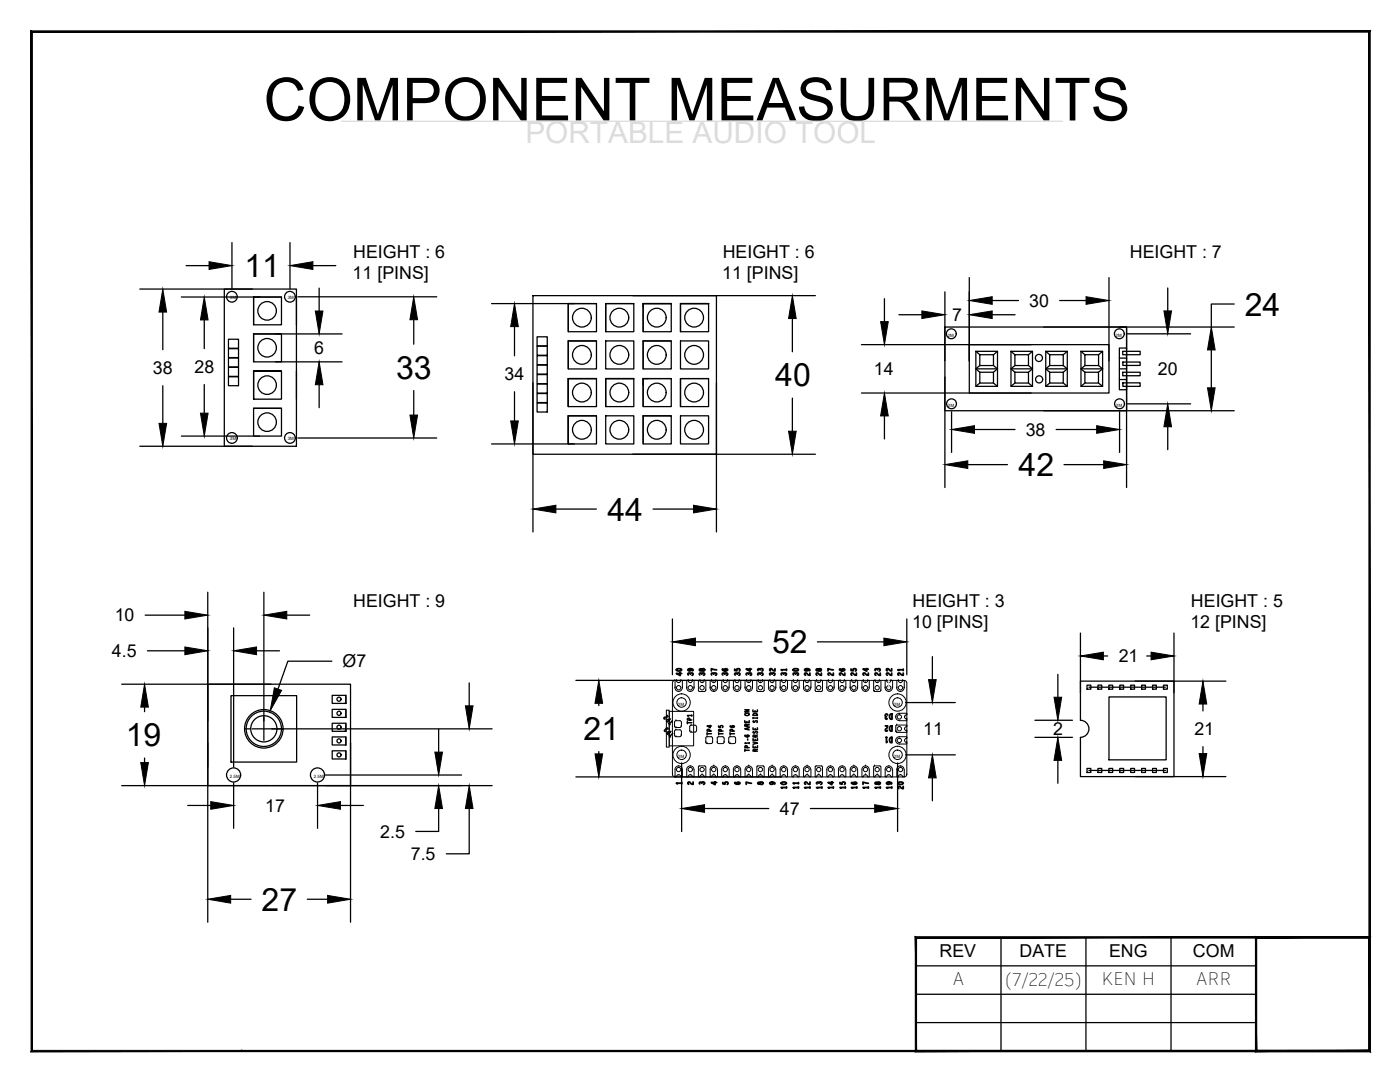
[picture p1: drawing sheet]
<svg xmlns="http://www.w3.org/2000/svg" width="279mm" height="216mm" viewBox="0 0 279 216" stroke-linecap="round" stroke-linejoin="round" font-family="sans-serif">
<!-- layer: 0 -->
<g fill="none" stroke="#000" stroke-width=".25">
<path d="M27.9 57.7h22.5M36.2 59.3h15.6M37.1 53h4.6M44.8 57.7h14.4v31.3h-14.4zM46.3 48.4v9.2M50.6 59.3h5.6v5.5h-5.6zM56.2 59.3h-5.6v5.5M57.9 48.4v9.2M59.2 59.3v5.5M59.5 59.2h27.7M62.4 53h4.6M63.7 57.5v4.6"/>
<path d="M106.4 59h36.6v31.6h-36.6zM126.3 59h36.4M176.5 59.6v4.6M188.6 58.2v13.8M193.4 55.4v16.6M198 60h5.3M211.5 60h5.2M221.3 55.4v16.6M233 57.5v4.5M32.5 62.3v7.5M32.5 77v7.5M40.8 63.8v5.8"/>
<path d="M40.8 76.7v5.7M45.6 67.7h2v1.8h-2zM45.6 69.6h2v1.8h-2zM45.6 71.4h2v1.8h-2zM45.6 73.3h2v1.8h-2zM45.6 75.2h2v1.8h-2zM50.6 66.6h5.6v5.6h-5.6zM50.6 74.1v5.6h5.6v-5.6h-5.6h5.6h-5.6v5.6M50.6 66.6v5.6M50.6 66.6h17.7M55 72.2h13.3M59.2 74.1v5.6"/>
<path d="M63.7 76.8v4.5M82.6 63.8v4.9M82.6 77.9v4.9M98.1 60.6h16.5M102.7 65.2v5.8M102.7 78.2v5.8M106.4 76.4v29.8M107.2 67.2h2v1.8h-2zM107.2 69.1h2v1.8h-2zM107.2 71h2v1.8h-2zM107.2 72.9h2v1.8h-2zM107.2 74.7h2v1.9h-2z"/>
<path d="M107.2 76.6h2v1.8h-2zM107.2 78.5h2v1.8h-2zM113.4 60.6h5.6v5.6h-5.6zM113.4 68h5.6v5.6h-5.6zM113.4 75.5v5.6v-5.6h5.6zM113.4 75.5h5.6v5.6h-5.6zM113.4 68v5.6M113.4 68h5.6M119 60.6h-5.6v5.6M120.9 68h5.6v5.6h-5.6zM120.9 60.6h5.6v5.6h-5.6zM120.9 75.5h5.6v5.6h-5.6z"/>
<path d="M120.9 60.6h5.6M120.9 60.6v5.6M120.9 75.5v5.6M120.9 75.5h5.6M128.4 60.6h5.6h-5.6v5.6M128.4 60.6h5.6v5.6h-5.6zM128.4 68h5.6v5.6h-5.6zM128.4 75.5h5.6v5.6h-5.6zM128.4 68h5.6M128.4 60.6v.7M128.4 68v5.6M128.4 75.5v1.4"/>
<path d="M128.4 75.5h1M134 75.5h-5.6v5.6M135.8 68h5.6v5.6h-5.6zM135.8 60.6h5.6v5.6h-5.6zM135.8 75.5h5.6v5.6h-5.6zM135.8 60.6h5.7M135.8 60.6v5.6M135.8 75.5v5.6M135.8 75.5h5.6M143 76.4v29.8M158.1 63.6v6.6M158.1 79.4v6.6"/>
<path d="M171.9 68.8h33.9M171.9 78.4h33.9M179.4 62.8h4.6M188.6 65.3h36.2v16.7h-36.2zM188.6 75.2v22.1M193.4 68.8h27.9v9.6h-27.9zM194.8 70.1h4.3v7h-4.3zM194.8 73.6h4.3M194.8 70.1l.7 .7M195.5 70.8h2.8v2.1h-2.8zM195.5 74.3h2.8v2.1h-2.8zM195.5 72.9l-.7 .7 .7 .7"/>
<path d="M195.5 76.4l-.7 .7M198 62.8h4.6M198.3 72.9l.8 .7M198.3 76.4l.8 .7M199.1 70.1l-.8 .7M199.1 73.6l-.8 .7M201.8 70.1h4.3v7h-4.3zM201.8 73.6h4.3M201.8 70.1l.7 .7M202.5 70.8h2.8v2.1h-2.8zM202.5 74.3h2.8v2.1h-2.8zM202.5 72.9l-.7 .7 .7 .7"/>
<path d="M202.5 76.4l-.7 .7M205.3 72.9l.8 .7M205.3 76.4l.8 .7M206.1 70.1l-.8 .7M206.1 73.6l-.8 .7M208.3 65.3h38M208.7 70.1h4.3v7h-4.3zM208.7 73.6h4.3M208.7 70.1l.8 .7M209.5 70.8h2.7v2.1h-2.7zM209.5 74.3h2.7v2.1h-2.7zM209.5 72.9l-.8 .7 .8 .7"/>
<path d="M209.5 76.4l-.8 .7M212.2 72.9l.8 .7M212.2 76.4l.8 .7M213 70.1l-.8 .7M213 73.6l-.8 .7M215.7 70.1h4.3v7h-4.3zM215.7 73.6h4.3M215.7 70.1l.8 .7M216.5 70.8h2.7v2.1h-2.7zM216.5 74.3h2.7v2.1h-2.7zM216.5 72.9l-.8 .7 .8 .7M216.5 76.4l-.8 .7"/>
<path d="M219.2 76.4l.8 .7M219.2 72.9l.8 .7M220 70.1l-.8 .7M220 73.6l-.8 .7M223.4 65.3h1.4v12.5h-1.4v-8.4h1.4M223.4 73.6h1.4M223.4 71.5h1.4M223.4 75.7h1.4M224.1 70.1h3.4v.7h-3.4zM224.1 74.3h3.4v.7h-3.4zM224.1 72.2h3.4v.7h-3.4zM224.1 76.4h3.4v.7h-3.4z"/>
<path d="M224.8 75.2v22.1M225 66.6h12.6M241.7 69.8v7.6M246.3 60.7h-4.6v4.6M27.9 89h22.5M36.2 87h15.6M50.6 81.5h5.6v5.5h-5.6zM50.6 81.5h5.6M59.5 87.4h27.7M98.1 88.6h16.5M107.2 80.4h2v1.8h-2zM113.4 83h5.6v5.6h-5.6z"/>
<path d="M113.4 83v5.6M113.4 83h5.6M120.9 83h5.6v5.6h-5.6zM126.3 90.6h36.4M128.4 83h5.6v5.6h-5.6zM128.4 83v5.6M128.4 83h5.6M135.8 83h5.6v5.6h-5.6zM176.5 83v4.6M189.9 82.2v8.1M193.1 92.7h8M194.5 85.7h8.1"/>
<path d="M208.3 82h38M210.8 85.7h8.1M212.3 92.7h8M223.4 82.2v8.1M225 80.6h12.6M233 85.2v4.5M41.5 118.2v65.8M52.7 118.2v29.5M110.9 101.6h8.1M130.3 101.6h8.1M24.3 136.5h29.8M29 122.7h7.9"/>
<path d="M29.4 129.9h7.5M41.5 136.5h28.5v20.3h-28.5zM46.1 138.8h13.1v13.3h-13.1zM46.6 125.3v27.8M51.2 129.9h4.6M57.2 122.7h4.6M66.2 131.9h-8.8l-1.9 5.6M66.3 138.7h2.7v1.7h-2.7zM69 138.7v1.7M93.6 136.3v4.5M114.9 135.8h41.1M134.2 123.5v11.1"/>
<path d="M138.8 128.1h13.2M163.1 128.1h13.3M181 123.5v11.1M186.1 131v4.6M211.1 134.6v4.5M215.6 135.9h18.7v19.1h-18.7v-7.9a1.7 1.7 0 0 0 1.7-1.7 1.7 1.7 0 0 0-1.7-1.7zM215.6 126.3v11.9M216.9 136.7h.8v.8h-.8zM217.3 137.1h15.3M219.1 136.7h.8v.8h-.8zM220.2 130.9h.9M221.3 136.7h.8v.8h-.8z"/>
<path d="M221.3 139.1h11.4v12.5h-11.4zM223.5 136.7h.7v.8h-.7zM225.7 136.7h.7v.8h-.7zM226.5 135.9h18.1M227.8 136.7h.8v.8h-.8zM228.9 130.9h.8M230 136.7h.8v.8h-.8zM232.2 136.7h.8v.8h-.8zM234.3 126.3v11.9M24.3 156.8h29.8M28.9 141.1v.9M28.9 151.3v.9"/>
<path d="M46.6 156.2v9.1M48.8 145.4h1.2M50.4 145.4h47.8M54.3 156.8h43.9M63.4 156.2v9.1M65 154.6h27.1M66.3 149.8h2.7v1.6h-2.7zM66.3 147h2.7v1.7h-2.7zM66.3 144.3h2.7v1.6h-2.7zM66.3 141.5h2.7v1.7h-2.7zM68.7 145.9h.3M68.7 140.4h.3"/>
<path d="M68.9 143.2h.1M69 141.5v1.7M69 144.3v1.6M69 147v1.7M69 149.8v1.6M70 148.2v35.8M87.5 145.5v4.6M114.9 155h41.1M119.5 140.3v.5M119.5 150v.4M136 152.2v13.7M179.1 152.2v13.7"/>
<path d="M180.7 140.2h9.9M180.7 150.6h9.9M186.1 155.2v4.6M206.5 143.7h7.5M206.5 147.1h7.5M211.1 151.7v4.6M216.9 153.3h.8v.8h-.8zM217.3 153.7h15.3M219.1 153.3h.8v.8h-.8zM221.3 153.3h.8v.8h-.8zM223.5 153.3h.7v.8h-.7zM225.7 153.3h.7v.8h-.7z"/>
<path d="M226.5 155h18.1M227.8 153.3h.8v.8h-.8zM230 153.3h.8v.8h-.8zM232.2 153.3h.8v.8h-.8zM240.1 140.5v1.4M240.1 149v1.4M37.5 160.7h4.6M46 179.4h4.1M61.3 179.4h4.1M67.9 160.7h4.6M87.5 161.3v4.6h-4.5M93.6 161.3v9.1h-4.5"/>
<path d="M140.6 161.3h12.8M161.7 161.3h12.9M182.8 192.7h67.9M199.8 187v22.7M216.7 187h-33.9v11.4M233.7 187v22.7M250.7 187h22.6v22.7h-22.6zM250.7 187h-34v22.7M273.3 187v22.7h-90.5v-11.3h67.9M48.3 209.7h.1M182.8 204h67.9"/>
<circle cx="46.3" cy="59.2" r="1.07"/>
<circle cx="57.9" cy="59.2" r="1.07"/>
<circle cx="53.3" cy="76.8" r="1.85"/>
<circle cx="53.3" cy="62" r="1.85"/>
<circle cx="53.3" cy="69.4" r="1.85"/>
<circle cx="116.1" cy="63.4" r="1.87"/>
<circle cx="116.1" cy="70.8" r="1.87"/>
<circle cx="116.1" cy="78.3" r="1.87"/>
<circle cx="123.6" cy="78.3" r="1.87"/>
<circle cx="123.6" cy="70.8" r="1.87"/>
<circle cx="123.6" cy="63.4" r="1.87"/>
<circle cx="131.1" cy="70.8" r="1.87"/>
<circle cx="131.1" cy="78.3" r="1.87"/>
<circle cx="131.1" cy="63.4" r="1.87"/>
<circle cx="138.5" cy="78.3" r="1.87"/>
<circle cx="138.5" cy="70.8" r="1.87"/>
<circle cx="138.5" cy="63.4" r="1.87"/>
<circle cx="189.9" cy="66.6" r=".98"/>
<circle cx="207.3" cy="71.4" r=".71"/>
<circle cx="207.4" cy="75.7" r=".71"/>
<circle cx="223.4" cy="66.6" r=".98"/>
<circle cx="46.3" cy="87.4" r="1.07"/>
<circle cx="53.3" cy="84.2" r="1.85"/>
<circle cx="57.9" cy="87.4" r="1.07"/>
<circle cx="116.1" cy="85.8" r="1.87"/>
<circle cx="123.6" cy="85.8" r="1.87"/>
<circle cx="131.1" cy="85.8" r="1.87"/>
<circle cx="138.5" cy="85.8" r="1.87"/>
<circle cx="189.9" cy="80.6" r=".98"/>
<circle cx="223.4" cy="80.6" r=".98"/>
<circle cx="67.7" cy="139.5" r=".41"/>
<circle cx="46.6" cy="154.6" r="1.41"/>
<circle cx="52.7" cy="145.4" r="3.8"/>
<circle cx="52.7" cy="145.4" r="3.5"/>
<circle cx="52.7" cy="145.4" r="2.61"/>
<circle cx="63.4" cy="154.6" r="1.41"/>
<circle cx="67.7" cy="150.6" r=".41"/>
<circle cx="67.7" cy="147.8" r=".41"/>
<circle cx="67.7" cy="145.1" r=".41"/>
<circle cx="67.7" cy="142.3" r=".41"/>
</g>
<g fill="#000" stroke="#000" stroke-width=".2">
<path d="M41.7 52.2l4.6 .8-4.6 .8zM57.9 53l4.5-.8v1.6zM193.4 60l4.6-.8v1.5zM216.7 59.2l4.6 .8-4.6 .7zM32.5 57.7l.8 4.6h-1.6zM40.8 59.3l.7 4.5h-1.5zM62.9 62.1h1.6l-.8 4.5zM63.7 72.2l.8 4.6h-1.6zM82.6 59.2l.7 4.6h-1.5zM102.7 60.6l.7 4.6h-1.5zM158.1 59l.8 4.6h-1.5zM175.7 64.2h1.6l-.8 4.6z"/>
<path d="M184 62l4.6 .8-4.6 .8zM193.4 62.8l4.6-.8v1.6zM232.3 62h1.5l-.8 4.6zM241 77.4h1.5l-.8 4.6zM241.7 65.3l.8 4.5h-1.5zM31.7 84.5h1.6l-.8 4.5zM40 82.4h1.5l-.7 4.6zM81.8 82.8h1.5l-.7 4.6zM101.9 84h1.5l-.7 4.6zM157.4 86h1.5l-.8 4.6zM176.5 78.4l.8 4.6h-1.6zM188.6 92.7l4.5-.8v1.6z"/>
<path d="M189.9 85.7l4.6-.8v1.6zM218.9 84.9l4.5 .8-4.5 .8zM220.3 91.9l4.5 .8-4.5 .8zM233 80.6l.8 4.6h-1.5zM106.4 101.6l4.5-.8v1.5zM138.4 100.8l4.6 .8-4.6 .7zM36.9 122l4.6 .7-4.6 .8zM36.9 129.1l4.6 .8-4.6 .7zM46.6 129.9l4.6-.8v1.5zM54.8 137.2l1.4 .6-2.3 4zM52.7 122.7l4.5-.7v1.5zM134.2 128.1l4.6-.8v1.5z"/>
<path d="M176.4 127.3l4.6 .8-4.6 .7zM185.3 135.6h1.5l-.7 4.6zM210.4 139.1h1.5l-.8 4.6zM215.6 130.9l4.6-.8v1.6zM229.7 130.1l4.6 .8-4.6 .8zM28.1 152.2h1.5l-.7 4.6zM28.9 136.5l.7 4.6h-1.5zM42.1 160l4.5 .7-4.5 .8zM63.4 160.7l4.5-.7v1.5zM86.8 150.1h1.5l-.8 4.5zM92.9 140.8h1.5l-.8 4.6zM119.5 135.8l.8 4.5h-1.6z"/>
<path d="M118.7 150.4h1.6l-.8 4.6zM186.1 150.6l.7 4.6h-1.5zM211.1 147.1l.8 4.6h-1.5zM240.1 135.9l.7 4.6h-1.5zM239.3 150.4h1.5l-.7 4.6zM41.5 179.4l4.5-.7v1.5zM65.4 178.7l4.6 .7-4.6 .8zM87.5 156.8l.8 4.5h-1.5zM93.6 156.8l.8 4.5h-1.5zM136 161.3l4.6-.7v1.5zM174.6 160.6l4.5 .7-4.5 .8z"/>
<path d="M6.2 6.2l.3 .2 267-.2zM6.5 6.4l267-.2-.3 .2zM273.5 6.2l-.3 .2 .3 203.4zM273.2 6.4l.3 203.4-.3-.2zM6.2 209.8h267.3l-.3-.2zM6.2 209.8l.3-.2h266.7zM6.2 6.2v203.6l.3-.2zM6.2 6.2l.3 .2v203.2z"/>
<path d="M182.7 186.9l.2 .3 90.6-.3zM182.9 187.2l90.6-.3-.3 .3zM273.5 186.9l-.3 .3 .3 22.6zM273.2 187.2l.3 22.6-.3-.2zM182.7 209.8h90.8l-.3-.2zM182.7 209.8l.2-.2h90.3zM182.7 186.9v22.9l.2-.2zM182.7 186.9l.2 .3v22.4z"/>
<path d="M250.8 187.2h22.4l.3-.3zM250.5 186.9h23l-22.7 .3zM250.5 186.9l.3 22.7v-22.4zM250.5 186.9l.3 22.7-.3 .2zM250.8 209.6l-.3 .2 22.7-.2zM250.5 209.8l22.7-.2 .3 .2zM273.2 187.2v22.4l.3 .2zM273.2 187.2l.3-.3v22.9z"/>
</g>
<!-- layer: PDF_Geometry -->
<g fill="none" stroke="#010101" stroke-width=".2">
<path d="M134.7 135.8l-.4 .2-.1 .2v18.4M134.7 135.8h.1M134.7 135.8h45.8M134.7 137.2l.2 .6 .5 .2M134.7 137.2h.1M135 135.8h-.3v1.4M135 135.8l.2 .3 .2 .1M135 135.8h.1M135.4 136.2h.1M135.4 138h.1M135.9 135.8l-.2 .3-.3 .1M135.9 135.8h.1"/>
<path d="M135.9 135.8h.3v1.4M136.2 137.2a.73 .73 0 0 1-.8 .8M136.2 137.2h.1M137 137.2l.2 .6 .6 .2M137.1 137.2h.1M137.3 135.8h-.2v1.4M137.3 135.8l.2 .3 .3 .1M137.4 135.8h.1M137.8 136.2h.1M137.8 138h.1M138.2 135.8l-.2 .3-.2 .1M138.2 135.8h.1"/>
<path d="M138.3 135.8h.2v1.4M138.5 137.2a.73 .73 0 0 1-.7 .8M138.5 137.2h.1M139.6 138h.1M139.6 138h1.1M139.7 135.8h-.3v2l.1 .1M139.7 135.8l.2 .3 .2 .1M139.7 135.8h.1M140.1 136.2h.1M140.5 135.8l-.2 .3-.2 .1M140.5 135.8h.1M140.6 135.8h.3v2"/>
<path d="M140.8 137.8l-.1 .1M140.8 137.8h.1M141.7 137.2l.2 .6 .5 .2M141.7 137.2h.1M142 135.8h-.3v1.4M142 135.8l.2 .3 .2 .1M142 135.8h.1M142.5 136.2h.1M142.5 138h.1M142.9 135.8l-.2 .3-.2 .1M142.9 135.8h.1M142.9 135.8h.3v1.4"/>
<path d="M143.2 137.2a.73 .73 0 0 1-.7 .8M143.2 137.2h.1M144 137.2l.2 .6 .5 .2M144 137.2h.1M144.3 135.8l.2 .3 .2 .1M144.3 135.8h-.3v1.4M144.3 135.8h.1M144.8 136.2h.1M144.8 138h.1M145.2 135.8l-.2 .3-.2 .1M145.2 135.8h.1M145.2 135.8h.3v1.4"/>
<path d="M145.5 137.2a.73 .73 0 0 1-.7 .8M145.5 137.2h.1M146.3 137.2l.3 .6 .5 .2M146.4 137.2h.1M146.6 135.8l.3 .3 .2 .1M146.7 135.8h-.3v1.4M146.7 135.8h.1M147.1 136.2h.1M147.1 138h.1M147.5 135.8l-.2 .3-.2 .1M147.5 135.8h.1M147.6 135.8h.2v1.4"/>
<path d="M147.8 137.2a.73 .73 0 0 1-.7 .8M147.8 137.2h.1M148.7 137.2l.2 .6 .5 .2M148.7 137.2h.1M149 135.8h-.3v1.4M149 135.8l.2 .3 .2 .1M149 135.8h.1M149.4 136.2h.1M149.4 138h.1M149.9 135.8l-.2 .3-.3 .1M149.9 135.8h.1M149.9 135.8h.3v1.4"/>
<path d="M150.2 137.2a.73 .73 0 0 1-.8 .8M150.2 137.2h.1M151.2 138h.1M151.2 138h1.1M151.3 135.8h-.3v2l.2 .1M151.3 135.8l.2 .3 .3 .1M151.3 135.8h.1M151.8 136.2h.1M152.2 135.8l-.1 .2-.3 .2M152.2 135.8h.1M152.2 135.8h.3v2M152.5 137.8l-.2 .1"/>
<path d="M153.4 137.2l.2 .6 .5 .2M153.4 137.2h.1M153.6 135.8h-.2v1.4M153.6 135.8l.3 .3 .2 .1M153.6 135.8h.1M154.1 136.2h.1M154.1 138h.1M154.5 135.8v.2l-.4 .2M154.5 135.8h.1M154.6 135.8h.2v1.4M154.8 137.2a.73 .73 0 0 1-.7 .8M154.8 137.2h.1"/>
<path d="M155.7 137.2l.2 .6 .5 .2M155.7 137.2h.1M156 135.8h-.3v1.4M156 135.8l.2 .3 .2 .1M156 135.8h.1M156.4 136.2h.1M156.4 138h.1M156.8 135.8l-.2 .3-.2 .1M156.9 135.8h.1M156.9 135.8h.3v1.4M157.1 137.2a.73 .73 0 0 1-.7 .8M157.1 137.2h.1"/>
<path d="M158 137.2l.2 .6 .5 .2M158 137.2h.1M158.3 135.8h-.3v1.4M158.3 135.8l.2 .3 .2 .1M158.3 135.8h.1M158.8 136.2h.1M158.8 138h.1M159.2 135.8l-.2 .3-.3 .1M159.2 135.8h.1M159.2 135.8h.3v1.4M159.5 137.2a.73 .73 0 0 1-.8 .8M159.5 137.2h.1"/>
<path d="M160.3 137.2l.3 .6 .5 .2M160.4 137.2h.1M160.6 135.8h-.2v1.4M160.6 135.8l.2 .3 .3 .1M160.6 135.8h.1M161.1 136.2h.1M161.1 138h.1M161.5 135.8l-.1 .2-.3 .2M161.5 135.8h.1M161.5 135.8h.3v1.4M161.8 137.2a.73 .73 0 0 1-.7 .8M161.8 137.2h.1"/>
<path d="M162.9 138h1.1M163 135.8h-.3v2l.2 .2M163 135.8l.2 .3 .2 .1M163 135.8h.1M163.4 136.2h.1M163.8 135.8l-.2 .3-.2 .1M163.8 135.8h.1M163.9 135.8h.2v2M164.1 137.8l-.1 .1M165 137.2l.2 .6 .5 .2M165 137.2h.1M165.3 135.8h-.3v1.4"/>
<path d="M165.3 135.8v.2l.4 .2M165.3 135.8h.1M165.7 136.2h.1M165.7 138h.1M166.2 135.8l-.3 .3-.2 .1M166.2 135.8h.1M166.2 135.8h.3v1.4M166.5 137.2a.73 .73 0 0 1-.8 .8M166.5 137.2h.1M167.3 137.2l.2 .6 .6 .2M167.3 137.2h.1M167.6 135.8h-.3v1.4"/>
<path d="M167.6 135.8l.2 .3 .3 .1M167.6 135.8h.1M168.1 136.2h.1M168.1 138h.1M168.5 135.8l-.2 .3-.2 .1M168.5 135.8h.1M168.6 135.8h.2v1.4M168.8 137.2a.73 .73 0 0 1-.7 .8M168.8 137.2h.1M169.7 137.2l.2 .6 .5 .2M169.7 137.2h.1M169.9 135.8h-.2v1.4"/>
<path d="M170 135.8l.2 .3 .2 .1M170 135.8h.1M170.4 136.2h.1M170.4 138h.1M170.8 135.8v.2l-.4 .2M170.8 135.8h.1M170.9 135.8h.3v1.4M171.1 137.2a.73 .73 0 0 1-.7 .8M171.1 137.2h.1M172 137.2l.2 .6 .5 .2M172 137.2h.1M172.3 135.8h-.3v1.4"/>
<path d="M172.3 135.8l.2 .3 .2 .1M172.3 135.8h.1M172.7 136.2h.1M172.7 138h.1M173.2 135.8l-.1 .2-.4 .2M173.2 135.8h.1M173.2 135.8h.3v1.4M173.5 137.2a.73 .73 0 0 1-.8 .8M173.5 137.2h.1M174.5 138h.1M174.5 138h1.1M174.6 135.8h-.3v2l.2 .1"/>
<path d="M174.6 135.8l.1 .2 .4 .2M174.6 135.8h.1M175.1 136.2h.1M175.5 135.8l-.2 .3-.2 .1M175.5 135.8h.1M175.5 135.8h.3v2M175.7 137.8l-.1 .1M175.8 137.8h.1M176.6 137.2l.2 .6 .6 .2M176.7 137.2h.1M176.9 135.8l.2 .3 .3 .1M177 135.8h-.3v1.4"/>
<path d="M177 135.8h.1M177.4 136.2h.1M177.4 138h.1M177.8 135.8l-.1 .2-.3 .2M177.8 135.8h.1M177.9 135.8h.2v1.4M178.1 137.2a.73 .73 0 0 1-.7 .8M178.1 137.2h.1M179 137.2l.2 .6 .5 .2M179 137.2h.1M179.3 135.8h-.3v1.4M179.3 135.8l.2 .3 .2 .1"/>
<path d="M179.3 135.8h.1M179.7 136.2h.1M179.7 138h.1M180.1 135.8v.2l-.4 .2M180.1 135.8h.1M180.2 135.8h.3v1.4M180.4 137.2a.73 .73 0 0 1-.7 .8M180.4 137.2h.1M180.5 135.8l.4 .2 .1 .2v18.4M133 141.7h.6v7.4h-.6zM133.6 141.9h4.8v6.9h-4.8zM134.2 154.6l.2 .3 .3 .1"/>
<path d="M134.2 154.6h.1M134.6 144.9l.3 .3M134.6 146.7l.3 .3M134.6 144.9h.1M134.6 146.7h.1M134.7 155h.1M134.9 143.8l-.3 .3v.8M134.9 145.6l-.3 .3v.8M134.9 143.8h.8l.3 .3M134.9 145.6h.8l.3 .3M134.9 143.8h.1M134.9 145.2h.1"/>
<path d="M134.9 145.6h.1M134.9 147h.1M135.4 152.8a.73 .73 0 0 0-.7 .7v1.5h.3a.43 .43 0 0 1 .4-.4 .43 .43 0 0 1 .5 .4M135.4 152.8a.73 .73 0 0 1 .8 .7M135.4 152.8h.1M135.4 154.6h.1M136 144.9l-.3 .3h-.8M136 146.7l-.3 .3h-.8M136 144.9h.1M136 146.7h.1M136 144.1v.8M136 145.9v.8"/>
<path d="M136.2 153.5v1.5h-.3M137.6 145.8l.3 .3M137.8 152.8a.73 .73 0 0 0-.8 .7l.1 1.5h.2a.43 .43 0 0 1 .5-.4 .43 .43 0 0 1 .4 .4M137.8 152.8a.77 .77 0 0 1 .7 .7v1.5h-.2M137.8 152.8h.1M137.8 154.6h.1M137.9 144.7l-.3 .3v.8M137.9 144.7h.1M137.9 146.1h.1M137.9 144.7h.8M138.7 144.7l.3 .3v.8M139 145.8l-.3 .3h-.8"/>
<path d="M140.1 154.6h.1M140.5 155a.43 .43 0 0 0-.4-.4 .43 .43 0 0 0-.4 .4M140.7 152.8l.1 .2M140.7 152.8h-1.2l-.1 .2v2h.3M140.8 148.1l.3 .3M140.8 147.3l.3-.3h.9l.2 .3M140.9 153v2h-.3M140.9 148.1h.1M140.9 147.3v.8M141.1 147h.1M141.1 148.4h.1M142.2 148.1l-.3 .3h-.8"/>
<path d="M142.2 148.1h.1M142.2 147.3v.8M142.4 152.8a.73 .73 0 0 0-.7 .7M142.5 152.8a.77 .77 0 0 1 .7 .7v1.5h-.3a.44 .44 0 0 0-.4-.4 .44 .44 0 0 0-.5 .4h-.3v-1.5M142.5 152.8h.1M142.5 154.6h.1M143.1 148.1l.2 .2 1 .1 .2-.3M143.2 148.1h.1M143.2 147.3v.8M143.4 147l-.3 .3M143.4 147h.1M143.4 147h.8l.3 .3"/>
<path d="M144.5 148.1h.1M144.5 147.3v.8M144.7 152.8a.73 .73 0 0 0-.7 .7v1.5h.3M144.8 152.8a.73 .73 0 0 1 .7 .7M144.8 152.8h.1M144.8 154.6h.1M145.2 155a.43 .43 0 0 0-.5-.4 .43 .43 0 0 0-.4 .4M145.4 148.1l.3 .3M145.4 148.1h.1M145.4 147.3v.8M145.4 147.3l.3-.3h.8l.3 .3M145.5 153.5v1.5h-.3"/>
<path d="M145.7 147h.1M145.7 148.4h.1M146.4 153.5v1.5h.3M146.8 148.1l-.3 .3h-.8M146.8 148.1h.1M146.8 147.3v.8M147.1 152.8a.73 .73 0 0 0-.8 .7M147.1 152.8a.73 .73 0 0 1 .7 .7M147.1 152.8h.1M147.1 154.6h.1M147.5 155a.43 .43 0 0 0-.4-.4 .43 .43 0 0 0-.5 .4M147.8 153.5v1.5h-.2"/>
<path d="M149.4 152.8a.73 .73 0 0 0-.7 .7v1.5h.3a.43 .43 0 0 1 .4-.4 .43 .43 0 0 1 .4 .4M149.4 152.8a.77 .77 0 0 1 .8 .7v1.5h-.3M149.4 152.8h.1M149.4 154.6h.1M151.8 154.6h.1M152.2 155a.43 .43 0 0 0-.4-.4 .43 .43 0 0 0-.5 .4M152.5 153l-.2-.2-1.2 .1-.1 2.1h.3M152.5 153v2h-.3M154.1 152.8a.73 .73 0 0 0-.7 .7v1.5h.2a.43 .43 0 0 1 .5-.4 .43 .43 0 0 1 .4 .4M154.1 152.8a.77 .77 0 0 1 .7 .7v1.5h-.2M154.1 152.8h.1M154.1 154.6h.1"/>
<path d="M156.4 152.8a.73 .73 0 0 0-.7 .7M156.4 152.8a.77 .77 0 0 1 .8 .7v1.5h-.3a.46 .46 0 0 0-.5-.4 .46 .46 0 0 0-.4 .4h-.3v-1.5M156.4 152.8h.1M156.4 154.6h.1M158.7 152.8a.73 .73 0 0 0-.7 .7v1.5h.3a.43 .43 0 0 1 .4-.4 .43 .43 0 0 1 .5 .4M158.7 152.8a.73 .73 0 0 1 .8 .7M158.8 152.8h.1M158.8 154.6h.1M159.5 153.5v1.5h-.3M161.1 152.8a.73 .73 0 0 0-.8 .7l.1 1.5h.2a.43 .43 0 0 1 .5-.4 .43 .43 0 0 1 .4 .4M161.1 152.8a.73 .73 0 0 1 .7 .7M161.1 152.8h.1"/>
<path d="M161.1 154.6h.1M161.8 153.5v1.5h-.3M163.4 154.6h.1M164 152.8l.1 .2M164 152.8h-1.2l-.1 .2v2h.3a.43 .43 0 0 1 .4-.4 .43 .43 0 0 1 .4 .4h.3v-2M165.7 152.8a.73 .73 0 0 0-.7 .7v1.5h.3a.43 .43 0 0 1 .4-.4 .43 .43 0 0 1 .5 .4M165.7 152.8a.73 .73 0 0 1 .8 .7M165.7 152.8h.1M165.7 154.6h.1M166.5 153.5v1.5h-.3M168.1 152.8a.73 .73 0 0 0-.8 .7v1.5h.3a.43 .43 0 0 1 .4-.4 .43 .43 0 0 1 .5 .4M168.1 152.8a.77 .77 0 0 1 .7 .7v1.5h-.2"/>
<path d="M168.1 152.8h.1M168.1 154.6h.1M170.4 152.8a.73 .73 0 0 0-.7 .7v1.5h.2M170.4 152.8a.77 .77 0 0 1 .8 .7v1.5h-.3M170.4 152.8h.1M170.4 154.6h.1M170.8 155a.42 .42 0 0 0-.4-.4 .42 .42 0 0 0-.4 .4M172 153.5v1.5h.3a.44 .44 0 0 1 .4-.4 .44 .44 0 0 1 .5 .4M172.7 152.8a.73 .73 0 0 0-.7 .7M172.7 152.8a.77 .77 0 0 1 .8 .7v1.5h-.3M172.7 152.8h.1M172.7 154.6h.1"/>
<path d="M174.5 152.8l-.2 .2v2h.3a.43 .43 0 0 1 .4-.4 .43 .43 0 0 1 .5 .4M174.5 152.8h.1M174.5 152.8h1.1M175.1 154.6h.1M175.6 152.8l.1 .2M175.8 153v2h-.3M176.7 153.5v1.5h.3M177.4 152.8a.73 .73 0 0 0-.8 .7M177.4 152.8a.81 .81 0 0 1 .7 .7v1.5h-.2M177.4 152.8h.1M177.4 154.6h.1M177.8 155a.43 .43 0 0 0-.4-.4 .43 .43 0 0 0-.5 .4"/>
<path d="M178.8 147.7l.2 .5 .5 .3M178.8 143.1l.2 .5 .5 .2M178.8 143.1h.1M178.8 144.8v1.1M178.8 147.7h.1M178.8 145.9l.2 .2M178.8 145.9h.1M179 144.7l-.2 .1M179 144.7h2v.2M179 144.7h.1M179 146.1h.1M179.5 147a.73 .73 0 0 0-.7 .7"/>
<path d="M179.5 142.3a.73 .73 0 0 0-.7 .7M179.5 143.8h.1M179.5 148.5h.1M179.5 147h.1M179.5 142.3h.1M179.5 147h1.5v.3M179.5 142.3h1.5v.3M179.7 152.8a.73 .73 0 0 0-.7 .7v1.5h.3a.42 .42 0 0 1 .4-.4 .42 .42 0 0 1 .4 .4M179.7 152.8a.73 .73 0 0 1 .7 .7M179.7 152.8h.1M179.7 154.6h.1M180.5 153.5v1.5h-.3"/>
<path d="M180.5 147.7l.2 .4 .3 .1M180.5 145.4l.2 .4h.3M180.5 143.1l.2 .3 .3 .1M180.5 143.1h.1M180.5 145.4h.1M180.5 147.7h.1M181 154.6l-.3 .3-.2 .1h-45.8M181 154.6h.1M181 147.3l-.4 .2-.1 .2M181 145l-.4 .2-.1 .2M181 142.6l-.4 .2-.1 .2M181 148.2v.3h-1.5"/>
<path d="M181 145.9v.2h-2M181 143.5v.3h-1.5M181 148.2h.1M181 147.3h.1M181 145.8h.1M181 145h.1M181 142.6h.1M181 143.5h.1"/>
<circle cx="135.4" cy="137.2" r=".43"/>
<circle cx="137.8" cy="137.2" r=".43"/>
<circle cx="140.1" cy="137.2" r=".43"/>
<circle cx="142.4" cy="137.2" r=".43"/>
<circle cx="144.7" cy="137.2" r=".43"/>
<circle cx="147.1" cy="137.2" r=".43"/>
<circle cx="149.4" cy="137.2" r=".43"/>
<circle cx="151.8" cy="137.2" r=".43"/>
<circle cx="154.1" cy="137.2" r=".43"/>
<circle cx="156.4" cy="137.2" r=".43"/>
<circle cx="158.7" cy="137.2" r=".43"/>
<circle cx="161.1" cy="137.2" r=".43"/>
<circle cx="163.4" cy="137.2" r=".43"/>
<circle cx="165.7" cy="137.2" r=".43"/>
<circle cx="168.1" cy="137.2" r=".43"/>
<circle cx="170.4" cy="137.2" r=".43"/>
<circle cx="172.7" cy="137.2" r=".43"/>
<circle cx="175.1" cy="137.2" r=".43"/>
<circle cx="177.4" cy="137.2" r=".43"/>
<circle cx="179.7" cy="137.2" r=".43"/>
<circle cx="135.4" cy="153.6" r=".43"/>
<circle cx="136" cy="140.2" r=".94"/>
<circle cx="136" cy="150.6" r=".94"/>
<circle cx="136" cy="150.6" r="1.73"/>
<circle cx="136" cy="140.2" r="1.73"/>
<circle cx="137.8" cy="153.6" r=".43"/>
<circle cx="140.1" cy="153.6" r=".43"/>
<circle cx="142.4" cy="153.6" r=".43"/>
<circle cx="144.7" cy="153.6" r=".43"/>
<circle cx="147.1" cy="153.6" r=".43"/>
<circle cx="149.4" cy="153.6" r=".43"/>
<circle cx="151.8" cy="153.6" r=".43"/>
<circle cx="154.1" cy="153.6" r=".43"/>
<circle cx="156.4" cy="153.6" r=".43"/>
<circle cx="158.7" cy="153.6" r=".43"/>
<circle cx="161.1" cy="153.6" r=".43"/>
<circle cx="163.4" cy="153.6" r=".43"/>
<circle cx="165.7" cy="153.6" r=".43"/>
<circle cx="168.1" cy="153.6" r=".43"/>
<circle cx="170.4" cy="153.6" r=".43"/>
<circle cx="172.7" cy="153.6" r=".43"/>
<circle cx="175.1" cy="153.6" r=".43"/>
<circle cx="177.4" cy="153.6" r=".43"/>
<circle cx="179.1" cy="150.6" r=".94"/>
<circle cx="179.1" cy="140.2" r=".94"/>
<circle cx="179.1" cy="140.2" r="1.73"/>
<circle cx="179.1" cy="150.6" r="1.73"/>
<circle cx="179.5" cy="145.4" r=".43"/>
<circle cx="179.5" cy="147.7" r=".43"/>
<circle cx="179.5" cy="143.1" r=".43"/>
<circle cx="179.7" cy="153.6" r=".43"/>
</g>
<g fill="none" stroke="#010101" stroke-width=".3">
<path d="M132.9 145.6l-.3 .2 .2 .2M133.1 142.7l.2 .3-.6 .1a.2 .2 0 0 0-.2 .2 .2 .2 0 0 0 .3 .1M133.3 145.5a.22 .22 0 0 0-.1-.2 .22 .22 0 0 0-.3 .1 .22 .22 0 0 0 0 .2M133.4 144.3l.3 .3M133.5 146.8l.3 .3M133.8 143.4l-.6 .7-.2-.2 .1-.3 .2-.1 .2 .2M133.9 145.9l-.6 .7-.2-.2 .2-.4 .3 .2M134.2 143.8l-.6 .7M134.3 146.3l-.6 .6M137.2 144.2h.9M137.2 144v.4M137.7 143.7l-.1-.4-.4 .1v.3h.9"/>
<path d="M138 142.7l.1 .2M138.1 142.8h-.9l.2 .1M141.1 146.4h.9M141.1 146.2v.4M141.6 145.9v-.3h-.5v.3h.9M141.8 144.7v.5l-.7-.3h.9M143.4 144.8v.3h.4a.23 .23 0 0 1 0-.3 .23 .23 0 0 1 .4 .1 .23 .23 0 0 1-.1 .3M143.4 146.4h.9M143.4 146.2v.4M143.9 145.9v-.3h-.5v.3h.9M145.7 146.2v.4M145.7 146.4h.9"/>
<path d="M145.8 144.8l-.1 .1a.45 .45 0 0 0 .4 .2 .45 .45 0 0 0 .4-.2 .23 .23 0 0 0-.3-.1 .23 .23 0 0 0-.1 .3h.1M146.2 145.9v-.3h-.5v.3h.9M148.6 143.8v.4h.9v-.4M148.6 141.6h.9l-.9 .4h.9M148.7 149.7h.8M148.7 149.5v.4M148.7 142.4h.1a.38 .38 0 0 1 .4-.1 .38 .38 0 0 1 .2 .4h-.1a.37 .37 0 0 1-.4 .1 .37 .37 0 0 1-.2-.4zM148.7 146.7a.44 .44 0 0 0 .4 .3 .44 .44 0 0 0 .4-.2 .24 .24 0 0 0-.3-.2 .24 .24 0 0 0-.1 .4M149.1 144v.2M149.1 144.9l-.1-.4h-.3l-.1 .4h.9M149.1 149.2v-.3h-.4v.3h.8M149.2 145.3v.3"/>
<path d="M149.2 147.4v.3M149.5 148.3h-.8l.1 .1M149.5 145.2l-.9 .2 .9 .2M149.5 148.2v.2M149.5 144.5l-.4 .2M150.3 142.6a.49 .49 0 0 1 .5-.2 .49 .49 0 0 1 .4 .3h-.9zM150.3 141.6v.4h.9v-.4M150.3 148.8v.4h.9v-.4M150.3 148.1l.9 .2-.9 .2M150.3 147.4v.3h.9v-.3M150.3 145.2v.4h.9v-.4M150.3 143.2v.2"/>
<path d="M150.3 143.3h.9M150.4 146l-.1 .1a.24 .24 0 0 0 .3 .2 .24 .24 0 0 0 .1-.3 .23 .23 0 0 1 .4 0 .23 .23 0 0 1-.1 .3M150.4 143.8l-.1 .2 .2 .1a.38 .38 0 0 1 .3-.3 .38 .38 0 0 1 .4 .2l-.2 .2M150.7 141.8v.2M150.7 145.4v.2M150.7 147.5v.2M150.7 149v.2M150.7 149.9l-.1-.4-.3 .1v.3h.9M150.7 147v-.3h-.4v.3h.9M151.2 143.2v.2M151.2 149.5l-.5 .1M151.2 146.7l-.5 .1"/>
</g>
<g fill="none" stroke="#010101" stroke-width=".36">
<path d="M135.1 133.5a.61 .61 0 0 1 .9 .3h-.1a.61 .61 0 0 1-.9-.2zM135.7 134.2v.6l-.7-.4h1M137.7 133.4l.2 .2a.28 .28 0 0 1-.3 .3 .28 .28 0 0 1-.2-.4 .59 .59 0 0 1 .9 .3l-.1 .1M137.8 134.5a.25 .25 0 0 1 .2-.2 .25 .25 0 0 1 .3 .1 .25 .25 0 0 1-.2 .3M137.8 134.5a.24 .24 0 0 0-.4-.2 .24 .24 0 0 0 0 .4M139.7 133.5l-.1 .1a.26 .26 0 0 0 .3 .3 .26 .26 0 0 0 .2-.4 .28 .28 0 0 1 .5 0 .28 .28 0 0 1-.2 .4 .28 .28 0 0 1-.3-.3zM140.1 134.5a.26 .26 0 0 1 .3-.2 .26 .26 0 0 1 0 .4M140.1 134.5a.24 .24 0 0 0-.4-.2 .24 .24 0 0 0 0 .4M142.4 134.5a.26 .26 0 0 1 .4-.2 .26 .26 0 0 1 0 .4M142.4 134.5a.24 .24 0 0 0-.3-.2 .24 .24 0 0 0-.1 .4M143 133.7l-1-.3v.5M144.3 133.5h-.1a.53 .53 0 0 0 .5 .4 .53 .53 0 0 0 .5-.3 .3 .3 0 0 0-.4-.2 .3 .3 0 0 0-.2 .4l.2 .1"/>
<path d="M144.7 134.5a.25 .25 0 0 1 .2-.2 .25 .25 0 0 1 .2 .1 .25 .25 0 0 1-.1 .3M144.7 134.5a.24 .24 0 0 0-.4-.2 .24 .24 0 0 0 0 .4M146.6 133.5v.3h.5a.28 .28 0 0 1 .3-.4 .28 .28 0 0 1 .1 .5M147.1 134.5a.26 .26 0 0 1 .4-.2 .26 .26 0 0 1 .1 .4h-.1M147.1 134.5a.24 .24 0 0 0-.3-.2 .24 .24 0 0 0-.1 .4M149.4 134.5a.25 .25 0 0 1 .2-.2 .25 .25 0 0 1 .3 .1 .25 .25 0 0 1-.1 .3M149.4 134.5a.24 .24 0 0 0-.3-.2 .24 .24 0 0 0-.1 .4M149.7 133.4v.5l-.8-.4h1.1M151.7 134.5a.26 .26 0 0 1 .4-.2 .26 .26 0 0 1 0 .4M151.7 134.5a.24 .24 0 0 0-.3-.2 .24 .24 0 0 0-.1 .4M151.7 133.7a.26 .26 0 0 1 .4-.2 .26 .26 0 0 1 0 .4M151.7 133.6a.24 .24 0 0 0-.3-.1 .24 .24 0 0 0-.1 .3"/>
<path d="M154.1 134.5a.26 .26 0 0 1 .4-.2 .26 .26 0 0 1 0 .4M154.1 134.5a.24 .24 0 0 0-.4-.2 .24 .24 0 0 0 0 .4M154.7 133.4v.5l-.4-.1-.3-.3a.24 .24 0 0 0-.3 0 .24 .24 0 0 0 .1 .4M156.4 134.5a.25 .25 0 0 1 .2-.2 .25 .25 0 0 1 .3 .1 .25 .25 0 0 1-.2 .3M156.4 134.5a.24 .24 0 0 0-.4-.2 .24 .24 0 0 0 0 .4M157 133.6h-1.1l.2 .2M157 133.5v.3M158.3 133.6l.1-.1a.77 .77 0 0 1 .9 .1 .6 .6 0 0 1-1 0zM158.8 134.5a.26 .26 0 0 1 .4-.2 .26 .26 0 0 1-.1 .4M158.8 134.5a.24 .24 0 0 0-.4-.2 .24 .24 0 0 0 0 .4M161 133.4l.2 .2a.32 .32 0 0 1-.3 .3 .32 .32 0 0 1-.3-.3 .65 .65 0 0 1 1 .2l-.1 .1M161.6 134.3v.4h-.3l-.3-.4a.25 .25 0 0 0-.4 .1 .25 .25 0 0 0 .2 .3"/>
<path d="M163 133.5l-.1 .1a.26 .26 0 0 0 .3 .3 .26 .26 0 0 0 .2-.4 .27 .27 0 0 1 .5 0 .27 .27 0 0 1-.2 .4 .27 .27 0 0 1-.3-.3zM163.9 134.3v.4h-.3l-.3-.4a.24 .24 0 0 0-.4 .1 .24 .24 0 0 0 .1 .3M166.3 134.3v.4l-.6-.4a.23 .23 0 0 0-.4 .1 .23 .23 0 0 0 .1 .3M166.3 133.7l-1.1-.3v.5M167.7 133.5h-.1a.53 .53 0 0 0 .5 .4 .53 .53 0 0 0 .5-.3 .34 .34 0 0 0-.4-.2 .34 .34 0 0 0-.2 .3l.1 .2M168.6 134.3v.4l-.6-.4a.24 .24 0 0 0-.4 .1 .24 .24 0 0 0 .1 .3M169.8 133.5v.3h.5a.27 .27 0 0 1 .1-.3 .27 .27 0 0 1 .4 0 .27 .27 0 0 1-.1 .4M170.9 134.3v.4h-.3l-.3-.4a.24 .24 0 0 0-.4 .1 .24 .24 0 0 0 .1 .3M173 133.4v.5l-.8-.4h1.1M173.3 134.3v.4h-.4l-.2-.4a.24 .24 0 0 0-.4 .1 .24 .24 0 0 0 .1 .3M175.1 133.7a.26 .26 0 0 1 .4-.2 .26 .26 0 0 1 0 .4M175.1 133.6a.24 .24 0 0 0-.4-.1 .24 .24 0 0 0 0 .3"/>
<path d="M175.7 134.3v.4h-.4l-.3-.4a.25 .25 0 0 0-.4 .1 .25 .25 0 0 0 .2 .3M177.9 134.3v.4h-.3l-.3-.4a.24 .24 0 0 0-.4 .1 .24 .24 0 0 0 .2 .3M177.9 133.4v.5l-.3-.1-.3-.3a.23 .23 0 0 0-.4 0 .23 .23 0 0 0 .2 .4M180.3 134.3v.4l-1-.4-.1 .3 .2 .1M180.3 133.6h-1.1l.2 .2M180.3 133.5v.3M136 156.3h-1l.2 .1M136 156.1v.3M138.3 156v.5l-.4-.2-.2-.2a.24 .24 0 0 0-.4 0 .24 .24 0 0 0 .1 .4M140.1 156.3a.26 .26 0 0 1 .4-.2 .26 .26 0 0 1-.1 .4M140.1 156.2a.24 .24 0 0 0-.4-.1 .24 .24 0 0 0 0 .3M142.7 156v.6l-.7-.5h1"/>
<path d="M144.3 156.1v.3h.4a.28 .28 0 0 1 .1-.3 .28 .28 0 0 1 .4 .1 .28 .28 0 0 1-.1 .3M146.7 156.1a.54 .54 0 0 0 .4 .4 .54 .54 0 0 0 .6-.3 .34 .34 0 0 0-.4-.1 .34 .34 0 0 0-.3 .3l.3 .1M150 156.3l-1.1-.2v.4M151.3 156.2l-.1 .1a.29 .29 0 0 0 .4 .2 .29 .29 0 0 0 .2-.4 .29 .29 0 0 1 .4 0 .29 .29 0 0 1-.1 .5 .29 .29 0 0 1-.4-.3l-.1-.2zM154 156.1l.3 .1a.28 .28 0 0 1-.3 .3 .28 .28 0 0 1-.3-.4 .59 .59 0 0 1 .9 .3l-.1 .1M155.9 156.2l.1-.1a.57 .57 0 0 1 .9 .3 .58 .58 0 0 1-1-.2zM157 157.1h-1.1l.2 .2M157 157v.3M159.3 157.1h-1l.2 .2M159.3 156.3h-1l.2 .1M159.3 156.1v.3M159.3 157v.3"/>
<path d="M161.6 157.1h-1l.2 .2M161.6 156v.5l-.3-.1-.3-.3a.24 .24 0 0 0-.4 0 .24 .24 0 0 0 .2 .4M161.6 157v.3M163.4 156.3a.27 .27 0 0 1 .5-.2 .26 .26 0 0 1-.1 .4M163.4 156.2a.23 .23 0 0 0-.3-.1 .23 .23 0 0 0-.1 .3M164 157.1h-1l.2 .2M164 157v.3M166 156v.6l-.8-.5h1.1M166.3 157.1h-1l.2 .2M166.3 157v.3M167.6 156.1v.3h.5h-.1a.31 .31 0 0 1 .4-.4 .31 .31 0 0 1 .2 .5M168.7 157.1h-1.1l.3 .2"/>
<path d="M168.7 157v.3M170.1 156.1h-.1a.54 .54 0 0 0 .5 .4 .54 .54 0 0 0 .5-.3 .34 .34 0 0 0-.4-.1 .34 .34 0 0 0-.3 .3l.2 .1M171 157.1h-1.1l.2 .2M171 157v.3M173.3 157.1h-1.1l.2 .2M173.3 156.3l-1.1-.2v.4M173.3 157v.3M174.6 156.2v.1a.28 .28 0 0 0 .4 .2 .28 .28 0 0 0 .2-.4 .29 .29 0 0 1 .4 0 .29 .29 0 0 1 0 .4 .29 .29 0 0 1-.4-.1l-.2-.3zM175.7 157.1h-1.1l.2 .2M175.7 157v.3M176.7 144.8h.4v.4l-.4 .3a.24 .24 0 0 0 .1 .4 .24 .24 0 0 0 .3-.2M176.8 147.1h.2"/>
<path d="M176.8 143a.24 .24 0 0 0-.1 .4 .24 .24 0 0 0 .4 0M176.9 147.1v1.1l.1-.2M177.2 142.7l-.1-.2a.27 .27 0 0 0-.4 .2 .27 .27 0 0 0 .2 .3M177.3 156.1l.2 .1a.27 .27 0 0 1-.2 .3 .27 .27 0 0 1-.3-.4 .59 .59 0 0 1 .9 .3l-.1 .1M177.7 147.2l.3-.1v1.1a.57 .57 0 0 1-.5-.4 .57 .57 0 0 1 .2-.6zM177.7 144.9l.3-.1v1.1a.57 .57 0 0 1-.5-.4 .57 .57 0 0 1 .2-.6zM177.7 142.5h.3v1a.57 .57 0 0 1-.5-.4 .57 .57 0 0 1 .2-.6zM178 157.1h-1.1l.2 .2M178 157v.3M179.2 156.2l.1-.1a.61 .61 0 0 1 .9 .3 .64 .64 0 0 1-1-.2zM180.3 156.9v.5l-.8-.5-.3 .2 .2 .3"/>
</g>
<!-- layer: 1 -->
<path d="M68.1 24.2h143.9M177.4 135.8v1.4" fill="none" stroke="#dcdcdc" stroke-width=".25"/>
<text font-size="11.9" x="52.6" y="24">COMPONENT MEASURMENTS</text>
<g font-size="6.4">
<text x="48.8" y="55.3">11</text>
<text x="248.4" y="63">24</text>
<text x="79" y="75.6">33</text>
<text x="154.7" y="77.1">40</text>
<text x="203.3" y="95">42</text>
<text x="121.2" y="103.9">44</text>
<text x="154.1" y="130.3">52</text>
<text x="25.1" y="148.9">19</text>
<text x="116.5" y="147.7">21</text>
<text x="52.2" y="181.7">27</text>
</g>
<text font-size="5.9" fill="#dcdcdc" x="104.9" y="28.5">PORTABLE AUDIO TOOL</text>
<g font-size="3.6">
<text x="70.5" y="51.4">HEIGHT : 6</text>
<text x="144.2" y="51.4">HEIGHT : 6</text>
<text x="225.5" y="51.4">HEIGHT : 7</text>
<text x="70.4" y="55.7">11 [PINS]</text>
<text x="144.1" y="55.7">11 [PINS]</text>
<text x="190" y="64.1">7</text>
<text x="205.4" y="61.2">30</text>
<text x="62.7" y="70.7">6</text>
<text x="30.5" y="74.6">38</text>
<text x="38.8" y="74.4">28</text>
<text x="100.7" y="75.8">34</text>
<text x="174.4" y="74.9">14</text>
<text x="231.1" y="74.8">20</text>
<text x="204.7" y="87">38</text>
<text x="22.9" y="124">10</text>
<text x="70.5" y="121.1">HEIGHT : 9</text>
<text x="182.1" y="125.3">10 [PINS]</text>
<text x="182.1" y="121.1">HEIGHT : 3</text>
<text x="237.6" y="125.3">12 [PINS]</text>
<text x="237.7" y="121.1">HEIGHT : 5</text>
<text x="22.3" y="131.1">4.5</text>
<text x="68.4" y="133.2">Ø7</text>
<text x="223.3" y="132.2">21</text>
<text x="184.2" y="146.7">11</text>
<text x="210.2" y="146.7">2</text>
<text x="238.4" y="146.7">21</text>
<text x="52.9" y="162">17</text>
<text x="75.9" y="167.2">2.5</text>
<text x="155.7" y="162.6">47</text>
<text x="82" y="171.6">7.5</text>
<text x="187.5" y="190.9">REV</text>
<text x="203.5" y="190.9">DATE</text>
<text x="221.3" y="191">ENG</text>
<text x="238.1" y="191">COM</text>
<text x="190.1" y="196.6">A</text>
<text x="200.6" y="196.8">(7/22/25)</text>
<text x="219.8" y="196.6">KEN H</text>
<text x="238.7" y="196.6">ARR</text>
</g>
<g font-size=".9">
<text x="45.9" y="59.6">3M</text>
<text x="57.4" y="59.6">3M</text>
<text x="189.1" y="67.2">2M</text>
<text x="222.7" y="67.2">2M</text>
<text x="189.2" y="81.2">2M</text>
<text x="222.7" y="81.2">2M</text>
<text x="45.9" y="87.8">3M</text>
<text x="57.4" y="87.8">3M</text>
<text x="135.3" y="140.8">2M</text>
<text x="178.4" y="140.8">2M</text>
<text x="45.9" y="155.3">2.5M</text>
<text x="62.6" y="155.3">2.5M</text>
<text x="135.3" y="151.3">2M</text>
<text x="178.4" y="151.3">2M</text>
</g>
</svg>
